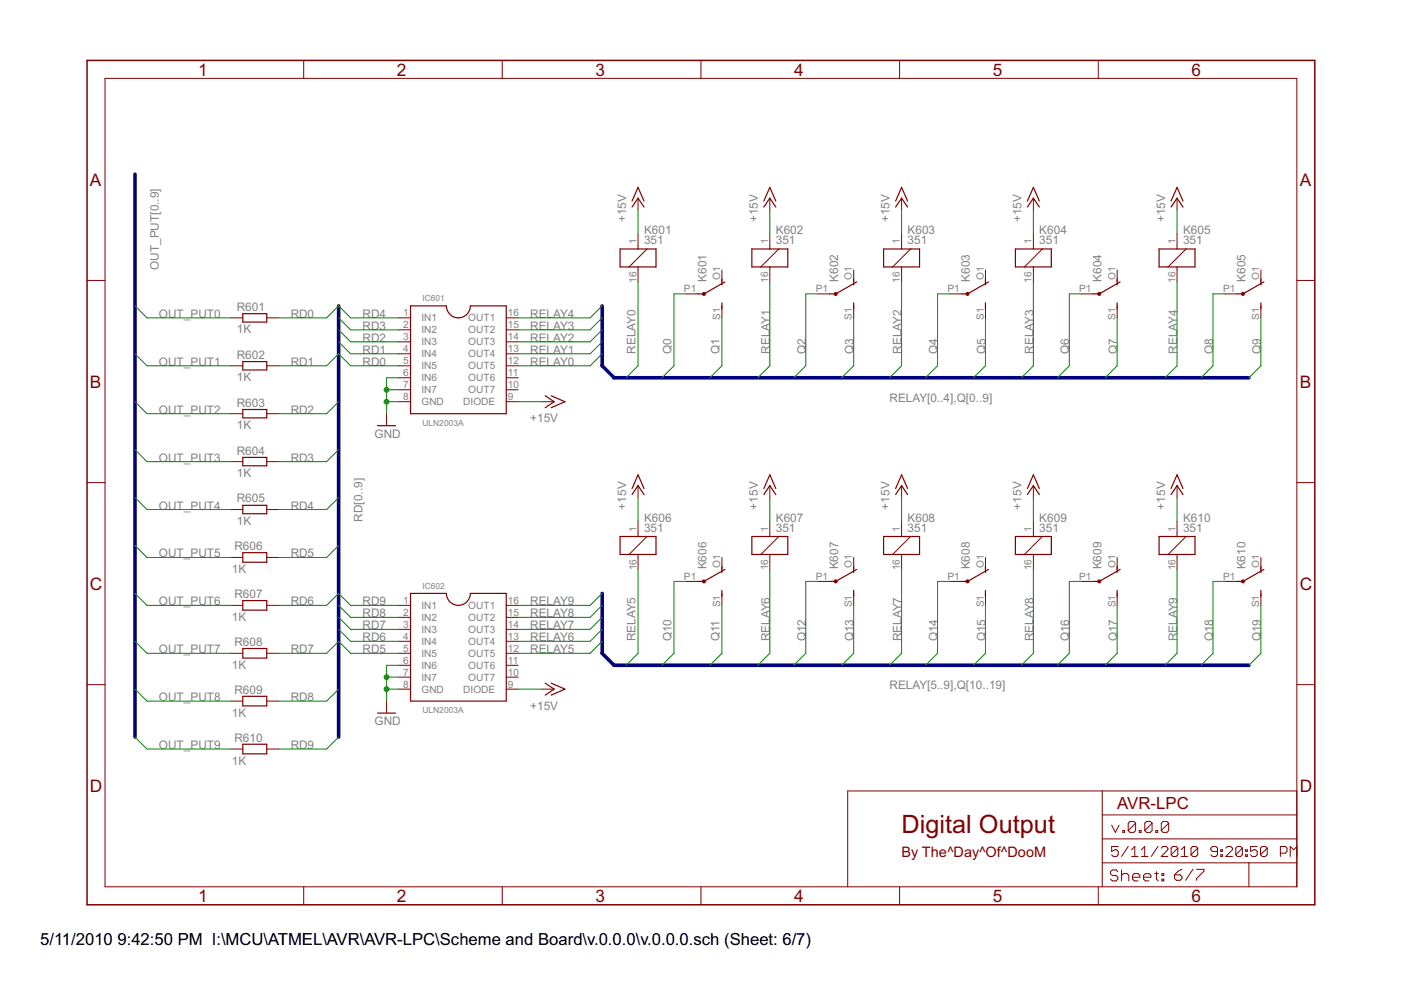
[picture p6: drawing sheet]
<svg xmlns="http://www.w3.org/2000/svg" width="297mm" height="210mm" viewBox="0 0 297 210" stroke-linecap="round" stroke-linejoin="round" font-family="sans-serif">
<g fill="#800000" stroke="#800000" stroke-width=".21">
<path d="M275 182.9v5.1z"/>
<path d="M275 177.9v5z"/>
<path d="M275 172.8v5.1z"/>
<path d="M275 167.7v5.1z"/>
<path d="M179.7 167.7v20.3z"/>
<path d="M179.7 167.7h54z"/>
<path d="M233.7 167.7h41.3z"/>
<path d="M264.8 182.9v5.1z"/>
<path d="M264.8 182.9h10.2z"/>
<path d="M233.7 182.9h31.1z"/>
<path d="M233.7 182.9v5.1z"/>
<path d="M233.7 177.9v5z"/>
<path d="M233.7 177.9h41.3z"/>
<path d="M233.7 172.8v5.1z"/>
<path d="M233.7 172.8h41.3z"/>
<path d="M233.7 167.7v5.1z"/>
<path d="M235.7 174.9l.8 1.6z"/>
<path d="M237.3 174.9l-.8 1.6z"/>
<path d="M238 176.1v.4z"/>
<path d="M238 176.1h.4z"/>
<path d="M238.4 176.1v.4z"/>
<path d="M238 176.5h.4z"/>
<path d="M239.2 174.5v1.6z"/>
<path d="M239.2 174.5l.4-.3z"/>
<path d="M239.6 174.2h.8z"/>
<path d="M240.4 174.2l.4 .3z"/>
<path d="M240.8 174.5v1.6z"/>
<path d="M240.4 176.5l.4-.4z"/>
<path d="M239.6 176.5h.8z"/>
<path d="M239.2 176.1l.4 .4z"/>
<path d="M239.2 176.1l1.6-1.6z"/>
<path d="M241.5 176.1v.4z"/>
<path d="M241.5 176.1h.4z"/>
<path d="M241.9 176.1v.4z"/>
<path d="M241.5 176.5h.4z"/>
<path d="M242.7 174.5v1.6z"/>
<path d="M242.7 174.5l.4-.3z"/>
<path d="M243.1 174.2h.8z"/>
<path d="M243.9 174.2l.4 .3z"/>
<path d="M244.3 174.5v1.6z"/>
<path d="M244.3 176.1l-.4 .4z"/>
<path d="M243.1 176.5h.8z"/>
<path d="M242.7 176.1l.4 .4z"/>
<path d="M244.3 174.5l-1.6 1.6z"/>
<path d="M245 176.1v.4z"/>
<path d="M245 176.1h.4z"/>
<path d="M245.4 176.1v.4z"/>
<path d="M245 176.5h.4z"/>
<path d="M246.2 174.5v1.6z"/>
<path d="M246.2 174.5l.4-.3z"/>
<path d="M246.6 174.2h.8z"/>
<path d="M247.4 174.2l.4 .3z"/>
<path d="M247.8 174.5v1.6z"/>
<path d="M247.8 176.1l-.4 .4z"/>
<path d="M246.6 176.5h.8z"/>
<path d="M246.2 176.1l.4 .4z"/>
<path d="M246.2 176.1l1.6-1.6z"/>
<path d="M235.7 179.5h1.4z"/>
<path d="M235.7 179.5v1z"/>
<path d="M235.7 180.5l.7-.3z"/>
<path d="M236.4 180.2h.3z"/>
<path d="M236.7 180.2l.4 .3z"/>
<path d="M237.1 180.5v.7z"/>
<path d="M237.1 181.2l-.4 .4z"/>
<path d="M236 181.6h.7z"/>
<path d="M235.7 181.2l.3 .4z"/>
<path d="M239.2 179.5l-1.4 2.1z"/>
<path d="M240.6 179.5l-.7 .7z"/>
<path d="M240.6 179.5v2.1z"/>
<path d="M239.9 181.6h1.4z"/>
<path d="M242 180.2l.7-.7z"/>
<path d="M242.7 179.5v2.1z"/>
<path d="M242 181.6h1.4z"/>
<path d="M245.5 179.5l-1.4 2.1z"/>
<path d="M246.2 181.6h1.4z"/>
<path d="M247.6 180.2l-1.4 1.4z"/>
<path d="M247.6 179.8v.4z"/>
<path d="M247.3 179.5l.3 .3z"/>
<path d="M246.5 179.5h.8z"/>
<path d="M246.5 179.5l-.3 .3z"/>
<path d="M248.3 179.8v1.4z"/>
<path d="M248.7 179.5l-.4 .3z"/>
<path d="M248.7 179.5h.7z"/>
<path d="M249.4 179.5l.3 .3z"/>
<path d="M249.7 179.8v1.4z"/>
<path d="M249.7 181.2l-.3 .4z"/>
<path d="M248.7 181.6h.7z"/>
<path d="M248.3 181.2l.4 .4z"/>
<path d="M248.3 181.2l1.4-1.4z"/>
<path d="M251.1 179.5l-.7 .7z"/>
<path d="M251.1 179.5v2.1z"/>
<path d="M250.4 181.6h1.4z"/>
<path d="M252.5 179.8v1.4z"/>
<path d="M252.5 179.8l.4-.3z"/>
<path d="M252.9 179.5h.7z"/>
<path d="M253.6 179.5l.3 .3z"/>
<path d="M253.9 179.8v1.4z"/>
<path d="M253.9 181.2l-.3 .4z"/>
<path d="M252.9 181.6h.7z"/>
<path d="M252.5 181.2l.4 .4z"/>
<path d="M252.5 181.2l1.4-1.4z"/>
<path d="M256.7 181.2l.4 .4z"/>
<path d="M257.1 181.6h.7z"/>
<path d="M258.1 181.2l-.3 .4z"/>
<path d="M258.1 179.8v1.4z"/>
<path d="M257.8 179.5l.3 .3z"/>
<path d="M257.1 179.5h.7z"/>
<path d="M257.1 179.5l-.4 .3z"/>
<path d="M256.7 179.8v.4z"/>
<path d="M256.7 180.2l.4 .3z"/>
<path d="M257.1 180.5h1z"/>
<path d="M258.8 180.2h.4z"/>
<path d="M259.2 180.2v.3z"/>
<path d="M258.8 180.5h.4z"/>
<path d="M258.8 180.2v.3z"/>
<path d="M258.8 181.2h.4z"/>
<path d="M259.2 181.2v.4z"/>
<path d="M258.8 181.6h.4z"/>
<path d="M258.8 181.2v.4z"/>
<path d="M259.9 181.6h1.4z"/>
<path d="M259.9 181.6l1.4-1.4z"/>
<path d="M261.3 179.8v.4z"/>
<path d="M260.9 179.5l.4 .3z"/>
<path d="M260.2 179.5h.7z"/>
<path d="M260.2 179.5l-.3 .3z"/>
<path d="M262 179.8v1.4z"/>
<path d="M262.3 179.5l-.3 .3z"/>
<path d="M262.3 179.5h.7z"/>
<path d="M263 179.5l.4 .3z"/>
<path d="M263.4 179.8v1.4z"/>
<path d="M263.4 181.2l-.4 .4z"/>
<path d="M262.3 181.6h.7z"/>
<path d="M262 181.2l.3 .4z"/>
<path d="M262 181.2l1.4-1.4z"/>
<path d="M264.1 180.2h.4z"/>
<path d="M264.5 180.2v.3z"/>
<path d="M264.1 180.5h.4z"/>
<path d="M264.1 180.2v.3z"/>
<path d="M264.1 181.2h.4z"/>
<path d="M264.5 181.2v.4z"/>
<path d="M264.1 181.6h.4z"/>
<path d="M264.1 181.2v.4z"/>
<path d="M265.2 179.5h1.4z"/>
<path d="M265.2 179.5v1z"/>
<path d="M265.2 180.5l.7-.3z"/>
<path d="M265.9 180.2h.3z"/>
<path d="M266.2 180.2l.4 .3z"/>
<path d="M266.6 180.5v.7z"/>
<path d="M266.6 181.2l-.4 .4z"/>
<path d="M265.5 181.6h.7z"/>
<path d="M265.2 181.2l.3 .4z"/>
<path d="M267.3 179.8v1.4z"/>
<path d="M267.3 179.8l.3-.3z"/>
<path d="M267.6 179.5h.7z"/>
<path d="M268.3 179.5l.4 .3z"/>
<path d="M268.7 179.8v1.4z"/>
<path d="M268.7 181.2l-.4 .4z"/>
<path d="M267.6 181.6h.7z"/>
<path d="M267.3 181.2l.3 .4z"/>
<path d="M267.3 181.2l1.4-1.4z"/>
<path d="M271.5 179.5v2.1z"/>
<path d="M271.5 179.5h1z"/>
<path d="M272.5 179.5l.4 .3z"/>
<path d="M272.9 179.8v.7z"/>
<path d="M272.9 180.5l-.4 .4z"/>
<path d="M271.5 180.9h1z"/>
<path d="M273.6 179.5v2.1z"/>
<path d="M273.6 179.5l.7 .7z"/>
<path d="M275 179.5l-.7 .7z"/>
<path d="M275 179.5v2.1z"/>
<path d="M249.8 184.7l.8-.4z"/>
<path d="M249.8 184.7l-.8 .8z"/>
<path d="M249 185.5v.8z"/>
<path d="M249 186.3l.4 .3z"/>
<path d="M249.4 186.6h.8z"/>
<path d="M250.2 186.6l.4-.3z"/>
<path d="M250.6 185.9v.4z"/>
<path d="M250.2 185.5l.4 .4z"/>
<path d="M249 185.5h1.2z"/>
<path d="M252.9 184.3l-1.5 2.3z"/>
<path d="M253.7 184.3h1.6z"/>
<path d="M255.3 184.3v.4z"/>
<path d="M255.3 184.7l-1.6 1.6z"/>
<path d="M253.7 186.3v.3z"/>
<path d="M236.6 184.4l.4 .4z"/>
<path d="M235.8 184.4h.8z"/>
<path d="M235.4 184.8l.4-.4z"/>
<path d="M235.4 184.8v.4z"/>
<path d="M235.4 185.2l.4 .4z"/>
<path d="M235.8 185.6h.8z"/>
<path d="M236.6 185.6l.4 .4z"/>
<path d="M237 186v.4z"/>
<path d="M237 186.4l-.4 .4z"/>
<path d="M235.8 186.8h.8z"/>
<path d="M235.4 186.4l.4 .4z"/>
<path d="M237.8 184.4v2.4z"/>
<path d="M237.8 185.6l.4-.4z"/>
<path d="M238.2 185.2h.8z"/>
<path d="M239 185.2l.3 .4z"/>
<path d="M239.3 185.6v1.2z"/>
<path d="M240.5 186.8h.8z"/>
<path d="M240.1 186.4l.4 .4z"/>
<path d="M240.1 185.6v.8z"/>
<path d="M240.1 185.6l.4-.4z"/>
<path d="M240.5 185.2h.8z"/>
<path d="M241.3 185.2l.4 .4z"/>
<path d="M241.7 185.6v.4z"/>
<path d="M240.1 186h1.6z"/>
<path d="M242.8 186.8h.8z"/>
<path d="M242.5 186.4l.3 .4z"/>
<path d="M242.5 185.6v.8z"/>
<path d="M242.5 185.6l.3-.4z"/>
<path d="M242.8 185.2h.8z"/>
<path d="M243.6 185.2l.4 .4z"/>
<path d="M244 185.6v.4z"/>
<path d="M242.5 186h1.5z"/>
<path d="M245.2 184.8v1.6z"/>
<path d="M245.2 186.4l.4 .4z"/>
<path d="M244.8 185.2h.8z"/>
<path d="M246.4 185.2h.3z"/>
<path d="M246.7 185.2v.4z"/>
<path d="M246.4 185.6h.3z"/>
<path d="M246.4 185.2v.4z"/>
<path d="M246.4 186.4h.3z"/>
<path d="M246.7 186.4v.4z"/>
<path d="M246.4 186.8h.3z"/>
<path d="M246.4 186.4v.4z"/>
<path d="M22.3 16.6v171.4z"/>
<path d="M18.5 59.5h3.8z"/>
<path d="M18.5 102.3h3.8z"/>
<path d="M18.5 145.2h3.8z"/>
<path d="M22.3 188h252.7z"/>
<path d="M64.4 188v3.8z"/>
<path d="M106.5 188v3.8z"/>
<path d="M148.6 188v3.8z"/>
<path d="M190.7 188v3.8z"/>
<path d="M232.9 188v3.8z"/>
<path d="M275 16.6v171.4z"/>
<path d="M275 59.5h3.8z"/>
<path d="M275 102.3h3.8z"/>
<path d="M275 145.2h3.8z"/>
<path d="M22.3 16.6h252.7z"/>
<path d="M64.4 12.8v3.8z"/>
<path d="M106.5 12.8v3.8z"/>
<path d="M148.6 12.8v3.8z"/>
<path d="M190.7 12.8v3.8z"/>
<path d="M232.9 12.8v3.8z"/>
<path d="M56.6 67.4h2.5z"/>
<path d="M48.9 67.4h2.6z"/>
<path d="M56.6 77.6h2.5z"/>
<path d="M48.9 77.6h2.6z"/>
<path d="M56.6 87.7h2.5z"/>
<path d="M48.9 87.7h2.6z"/>
<path d="M56.6 97.9h2.5z"/>
<path d="M48.9 97.9h2.6z"/>
<path d="M56.6 108h2.5z"/>
<path d="M48.9 108h2.6z"/>
<path d="M48.9 118.2h2.6z"/>
<path d="M56.6 118.2h2.5z"/>
<path d="M48.9 128.4h2.6z"/>
<path d="M56.6 128.4h2.5z"/>
<path d="M48.9 138.5h2.6z"/>
<path d="M56.6 138.5h2.5z"/>
<path d="M48.9 148.7h2.6z"/>
<path d="M56.6 148.7h2.5z"/>
<path d="M48.9 158.8h2.6z"/>
<path d="M56.6 158.8h2.5z"/>
<path d="M82 148.7v2.5z"/>
<path d="M82 87.7v2.6z"/>
<path d="M135.3 57.2v2.6z"/>
<path d="M135.3 49.6v2.6z"/>
<path d="M135.3 56.6v.6z"/>
<path d="M135.3 52.2v.6z"/>
<path d="M133.4 56.6l3.8-3.8z"/>
<path d="M153.1 57.2v2.6z"/>
<path d="M153.1 64.9v2.5z"/>
<path d="M145.4 62.3h2.6z"/>
<path d="M163.2 57.2v2.6z"/>
<path d="M163.2 49.6v2.6z"/>
<path d="M163.2 56.6v.6z"/>
<path d="M163.2 52.2v.6z"/>
<path d="M161.3 56.6l3.8-3.8z"/>
<path d="M181 57.2v2.6z"/>
<path d="M181 64.9v2.5z"/>
<path d="M173.4 62.3h2.5z"/>
<path d="M191.2 57.2v2.6z"/>
<path d="M191.2 49.6v2.6z"/>
<path d="M191.2 56.6v.6z"/>
<path d="M191.2 52.2v.6z"/>
<path d="M189.3 56.6l3.8-3.8z"/>
<path d="M208.9 57.2v2.6z"/>
<path d="M208.9 64.9v2.5z"/>
<path d="M201.3 62.3h2.6z"/>
<path d="M219.1 57.2v2.6z"/>
<path d="M219.1 49.6v2.6z"/>
<path d="M219.1 56.6v.6z"/>
<path d="M219.1 52.2v.6z"/>
<path d="M217.2 56.6l3.8-3.8z"/>
<path d="M236.9 57.2v2.6z"/>
<path d="M236.9 64.9v2.5z"/>
<path d="M229.3 62.3h2.5z"/>
<path d="M249.6 57.2v2.6z"/>
<path d="M249.6 49.6v2.6z"/>
<path d="M249.6 56.6v.6z"/>
<path d="M249.6 52.2v.6z"/>
<path d="M247.6 56.6l3.9-3.8z"/>
<path d="M267.3 57.2v2.6z"/>
<path d="M267.3 64.9v2.5z"/>
<path d="M259.7 62.3h2.6z"/>
<path d="M135.3 42v2.5z"/>
<path d="M163.2 42v2.5z"/>
<path d="M191.2 42v2.5z"/>
<path d="M219.1 42v2.5z"/>
<path d="M249.6 42v2.5z"/>
<path d="M135.3 118.2v2.5z"/>
<path d="M135.3 110.6v2.5z"/>
<path d="M135.3 117.6v.6z"/>
<path d="M135.3 113.1v.6z"/>
<path d="M133.4 117.6l3.8-3.9z"/>
<path d="M153.1 118.2v2.5z"/>
<path d="M153.1 125.8v2.6z"/>
<path d="M145.4 123.3h2.6z"/>
<path d="M163.2 118.2v2.5z"/>
<path d="M163.2 110.6v2.5z"/>
<path d="M163.2 117.6v.6z"/>
<path d="M163.2 113.1v.6z"/>
<path d="M161.3 117.6l3.8-3.9z"/>
<path d="M181 118.2v2.5z"/>
<path d="M181 125.8v2.6z"/>
<path d="M173.4 123.3h2.5z"/>
<path d="M191.2 118.2v2.5z"/>
<path d="M191.2 110.6v2.5z"/>
<path d="M191.2 117.6v.6z"/>
<path d="M191.2 113.1v.6z"/>
<path d="M189.3 117.6l3.8-3.9z"/>
<path d="M208.9 118.2v2.5z"/>
<path d="M208.9 125.8v2.6z"/>
<path d="M201.3 123.3h2.6z"/>
<path d="M219.1 118.2v2.5z"/>
<path d="M219.1 110.6v2.5z"/>
<path d="M219.1 117.6v.6z"/>
<path d="M219.1 113.1v.6z"/>
<path d="M217.2 117.6l3.8-3.9z"/>
<path d="M236.9 118.2v2.5z"/>
<path d="M236.9 125.8v2.6z"/>
<path d="M229.3 123.3h2.5z"/>
<path d="M249.6 118.2v2.5z"/>
<path d="M249.6 110.6v2.5z"/>
<path d="M249.6 117.6v.6z"/>
<path d="M249.6 113.1v.6z"/>
<path d="M247.6 117.6l3.9-3.9z"/>
<path d="M267.3 118.2v2.5z"/>
<path d="M267.3 125.8v2.6z"/>
<path d="M259.7 123.3h2.6z"/>
<path d="M135.3 103v2.5z"/>
<path d="M163.2 103v2.5z"/>
<path d="M191.2 103v2.5z"/>
<path d="M219.1 103v2.5z"/>
<path d="M249.6 103v2.5z"/>
<path d="M84.5 67.4h2.5z"/>
<path d="M84.5 69.9h2.5z"/>
<path d="M84.5 72.5h2.5z"/>
<path d="M84.5 75h2.5z"/>
<path d="M84.5 77.6h2.5z"/>
<path d="M84.5 80.1h2.5z"/>
<path d="M84.5 82.6h2.5z"/>
<path d="M84.5 85.2h2.5z"/>
<path d="M107.3 85.2h2.6z"/>
<path d="M107.3 82.6h2.6z"/>
<path d="M107.3 80.1h2.6z"/>
<path d="M107.3 77.6h2.6z"/>
<path d="M107.3 75h2.6z"/>
<path d="M107.3 72.5h2.6z"/>
<path d="M107.3 69.9h2.6z"/>
<path d="M107.3 67.4h2.6z"/>
<path d="M84.5 128.4h2.5z"/>
<path d="M84.5 130.9h2.5z"/>
<path d="M84.5 133.4h2.5z"/>
<path d="M84.5 136h2.5z"/>
<path d="M84.5 138.5h2.5z"/>
<path d="M84.5 141.1h2.5z"/>
<path d="M84.5 143.6h2.5z"/>
<path d="M84.5 146.1h2.5z"/>
<path d="M107.3 146.1h2.6z"/>
<path d="M107.3 143.6h2.6z"/>
<path d="M107.3 141.1h2.6z"/>
<path d="M107.3 138.5h2.6z"/>
<path d="M107.3 136h2.6z"/>
<path d="M107.3 133.4h2.6z"/>
<path d="M107.3 130.9h2.6z"/>
<path d="M107.3 128.4h2.6z"/>
<path d="M115 146.1h2.5z"/>
<path d="M115 85.2h2.5z"/>
<path d="M232.8 62.1h.5v.4h-.5z" fill-rule="evenodd"/>
<path d="M232.8 123h.5v.5h-.5z" fill-rule="evenodd"/>
<circle cx="149.2" cy="62.3" r=".33"/>
<circle cx="177.2" cy="62.3" r=".33"/>
<circle cx="205.1" cy="62.3" r=".33"/>
<circle cx="263.5" cy="62.3" r=".32"/>
<circle cx="149.2" cy="123.3" r=".33"/>
<circle cx="177.2" cy="123.3" r=".33"/>
<circle cx="205.1" cy="123.3" r=".33"/>
<circle cx="263.5" cy="123.3" r=".33"/>
</g>
<g fill="#800000" stroke="#800000" stroke-width=".32">
<path d="M18.5 12.8v179z"/>
<path d="M18.5 191.8h260.3z"/>
<path d="M278.8 12.8v179z"/>
<path d="M18.5 12.8h260.3z"/>
</g>
<g fill="#800000" stroke="#800000" stroke-width=".25">
<path d="M51.5 68.3h5.1z"/>
<path d="M51.5 66.5h5.1z"/>
<path d="M56.6 66.5v1.8z"/>
<path d="M51.5 66.5v1.8z"/>
<path d="M51.5 78.4h5.1z"/>
<path d="M51.5 76.7h5.1z"/>
<path d="M56.6 76.7v1.7z"/>
<path d="M51.5 76.7v1.7z"/>
<path d="M51.5 88.6h5.1z"/>
<path d="M51.5 86.8h5.1z"/>
<path d="M56.6 86.8v1.8z"/>
<path d="M51.5 86.8v1.8z"/>
<path d="M51.5 98.8h5.1z"/>
<path d="M51.5 97h5.1z"/>
<path d="M56.6 97v1.8z"/>
<path d="M51.5 97v1.8z"/>
<path d="M51.5 108.9h5.1z"/>
<path d="M51.5 107.1h5.1z"/>
<path d="M56.6 107.1v1.8z"/>
<path d="M51.5 107.1v1.8z"/>
<path d="M51.5 117.2h5.1z"/>
<path d="M56.6 117.2v2z"/>
<path d="M51.5 119.2h5.1z"/>
<path d="M51.5 117.2v2z"/>
<path d="M51.5 127.3h5.1z"/>
<path d="M56.6 127.3v2.1z"/>
<path d="M51.5 129.4h5.1z"/>
<path d="M51.5 127.3v2.1z"/>
<path d="M51.5 137.5h5.1z"/>
<path d="M56.6 137.5v2z"/>
<path d="M51.5 139.5h5.1z"/>
<path d="M51.5 137.5v2z"/>
<path d="M51.5 147.6h5.1z"/>
<path d="M56.6 147.6v2.1z"/>
<path d="M51.5 149.7h5.1z"/>
<path d="M51.5 147.6v2.1z"/>
<path d="M51.5 157.8h5.1z"/>
<path d="M56.6 157.8v2z"/>
<path d="M51.5 159.8h5.1z"/>
<path d="M51.5 157.8v2z"/>
<path d="M80.1 151.2h3.8z"/>
<path d="M80.1 90.3h3.8z"/>
<path d="M131.5 56.6h1.9z"/>
<path d="M139.1 52.8v3.8z"/>
<path d="M137.2 52.8h1.9z"/>
<path d="M131.5 52.8v3.8z"/>
<path d="M135.3 56.6h3.8z"/>
<path d="M131.5 52.8h3.8z"/>
<path d="M133.4 56.6h1.9z"/>
<path d="M135.3 52.8h1.9z"/>
<path d="M153.1 59.1v1.3z"/>
<path d="M153.1 64.2v1.3z"/>
<path d="M149.2 62.3l4.5-2.5z"/>
<path d="M148 62.3h1.2z"/>
<path d="M159.4 56.6h1.9z"/>
<path d="M167 52.8v3.8z"/>
<path d="M165.1 52.8h1.9z"/>
<path d="M159.4 52.8v3.8z"/>
<path d="M163.2 56.6h3.8z"/>
<path d="M159.4 52.8h3.8z"/>
<path d="M161.3 56.6h1.9z"/>
<path d="M163.2 52.8h1.9z"/>
<path d="M181 59.1v1.3z"/>
<path d="M181 64.2v1.3z"/>
<path d="M177.2 62.3l4.4-2.5z"/>
<path d="M175.9 62.3h1.3z"/>
<path d="M187.3 56.6h2z"/>
<path d="M195 52.8v3.8z"/>
<path d="M193.1 52.8h1.9z"/>
<path d="M187.3 52.8v3.8z"/>
<path d="M191.2 56.6h3.8z"/>
<path d="M187.3 52.8h3.9z"/>
<path d="M189.3 56.6h1.9z"/>
<path d="M191.2 52.8h1.9z"/>
<path d="M208.9 59.1v1.3z"/>
<path d="M208.9 64.2v1.3z"/>
<path d="M205.1 62.3l4.5-2.5z"/>
<path d="M203.9 62.3h1.2z"/>
<path d="M215.3 56.6h1.9z"/>
<path d="M222.9 52.8v3.8z"/>
<path d="M221 52.8h1.9z"/>
<path d="M215.3 52.8v3.8z"/>
<path d="M219.1 56.6h3.8z"/>
<path d="M215.3 52.8h3.8z"/>
<path d="M217.2 56.6h1.9z"/>
<path d="M219.1 52.8h1.9z"/>
<path d="M236.9 59.1v1.3z"/>
<path d="M236.9 64.2v1.3z"/>
<path d="M233.1 62.3l4.4-2.5z"/>
<path d="M231.8 62.3h1.3z"/>
<path d="M245.7 56.6h1.9z"/>
<path d="M253.4 52.8v3.8z"/>
<path d="M251.5 52.8h1.9z"/>
<path d="M245.7 52.8v3.8z"/>
<path d="M249.6 56.6h3.8z"/>
<path d="M245.7 52.8h3.9z"/>
<path d="M247.6 56.6h2z"/>
<path d="M249.6 52.8h1.9z"/>
<path d="M267.3 59.1v1.3z"/>
<path d="M267.3 64.2v1.3z"/>
<path d="M263.5 62.3l4.5-2.5z"/>
<path d="M262.3 62.3h1.2z"/>
<path d="M135.3 42l1.2 1.9z"/>
<path d="M135.3 42l-1.3 1.9z"/>
<path d="M135.3 39.7l1.2 2.9z"/>
<path d="M135.3 39.7l-1.3 2.9z"/>
<path d="M163.2 42l1.3 1.9z"/>
<path d="M163.2 42l-1.3 1.9z"/>
<path d="M163.2 39.7l1.3 2.9z"/>
<path d="M163.2 39.7l-1.3 2.9z"/>
<path d="M191.2 42l1.2 1.9z"/>
<path d="M191.2 42l-1.3 1.9z"/>
<path d="M191.2 39.7l1.2 2.9z"/>
<path d="M191.2 39.7l-1.3 2.9z"/>
<path d="M219.1 42l1.3 1.9z"/>
<path d="M219.1 42l-1.3 1.9z"/>
<path d="M219.1 39.7l1.3 2.9z"/>
<path d="M219.1 39.7l-1.3 2.9z"/>
<path d="M249.6 42l1.2 1.9z"/>
<path d="M249.6 42l-1.3 1.9z"/>
<path d="M249.6 39.7l1.2 2.9z"/>
<path d="M249.6 39.7l-1.3 2.9z"/>
<path d="M131.5 117.6h1.9z"/>
<path d="M139.1 113.7v3.9z"/>
<path d="M137.2 113.7h1.9z"/>
<path d="M131.5 113.7v3.9z"/>
<path d="M135.3 117.6h3.8z"/>
<path d="M131.5 113.7h3.8z"/>
<path d="M133.4 117.6h1.9z"/>
<path d="M135.3 113.7h1.9z"/>
<path d="M153.1 120.1v1.3z"/>
<path d="M153.1 125.2v1.2z"/>
<path d="M149.2 123.3l4.5-2.6z"/>
<path d="M148 123.3h1.2z"/>
<path d="M159.4 117.6h1.9z"/>
<path d="M167 113.7v3.9z"/>
<path d="M165.1 113.7h1.9z"/>
<path d="M159.4 113.7v3.9z"/>
<path d="M163.2 117.6h3.8z"/>
<path d="M159.4 113.7h3.8z"/>
<path d="M161.3 117.6h1.9z"/>
<path d="M163.2 113.7h1.9z"/>
<path d="M181 120.1v1.3z"/>
<path d="M181 125.2v1.2z"/>
<path d="M177.2 123.3l4.4-2.6z"/>
<path d="M175.9 123.3h1.3z"/>
<path d="M187.3 117.6h2z"/>
<path d="M195 113.7v3.9z"/>
<path d="M193.1 113.7h1.9z"/>
<path d="M187.3 113.7v3.9z"/>
<path d="M191.2 117.6h3.8z"/>
<path d="M187.3 113.7h3.9z"/>
<path d="M189.3 117.6h1.9z"/>
<path d="M191.2 113.7h1.9z"/>
<path d="M208.9 120.1v1.3z"/>
<path d="M208.9 125.2v1.2z"/>
<path d="M205.1 123.3l4.5-2.6z"/>
<path d="M203.9 123.3h1.2z"/>
<path d="M215.3 117.6h1.9z"/>
<path d="M222.9 113.7v3.9z"/>
<path d="M221 113.7h1.9z"/>
<path d="M215.3 113.7v3.9z"/>
<path d="M219.1 117.6h3.8z"/>
<path d="M215.3 113.7h3.8z"/>
<path d="M217.2 117.6h1.9z"/>
<path d="M219.1 113.7h1.9z"/>
<path d="M236.9 120.1v1.3z"/>
<path d="M236.9 125.2v1.2z"/>
<path d="M233.1 123.3l4.4-2.6z"/>
<path d="M231.8 123.3h1.3z"/>
<path d="M245.7 117.6h1.9z"/>
<path d="M253.4 113.7v3.9z"/>
<path d="M251.5 113.7h1.9z"/>
<path d="M245.7 113.7v3.9z"/>
<path d="M249.6 117.6h3.8z"/>
<path d="M245.7 113.7h3.9z"/>
<path d="M247.6 117.6h2z"/>
<path d="M249.6 113.7h1.9z"/>
<path d="M267.3 120.1v1.3z"/>
<path d="M267.3 125.2v1.2z"/>
<path d="M263.5 123.3l4.5-2.6z"/>
<path d="M262.3 123.3h1.2z"/>
<path d="M135.3 103l1.2 1.9z"/>
<path d="M135.3 103l-1.3 1.9z"/>
<path d="M135.3 100.7l1.2 2.9z"/>
<path d="M135.3 100.7l-1.3 2.9z"/>
<path d="M163.2 103l1.3 1.9z"/>
<path d="M163.2 103l-1.3 1.9z"/>
<path d="M163.2 100.7l1.3 2.9z"/>
<path d="M163.2 100.7l-1.3 2.9z"/>
<path d="M191.2 103l1.2 1.9z"/>
<path d="M191.2 103l-1.3 1.9z"/>
<path d="M191.2 100.7l1.2 2.9z"/>
<path d="M191.2 100.7l-1.3 2.9z"/>
<path d="M219.1 103l1.3 1.9z"/>
<path d="M219.1 103l-1.3 1.9z"/>
<path d="M219.1 100.7l1.3 2.9z"/>
<path d="M219.1 100.7l-1.3 2.9z"/>
<path d="M249.6 103l1.2 1.9z"/>
<path d="M249.6 103l-1.3 1.9z"/>
<path d="M249.6 100.7l1.2 2.9z"/>
<path d="M249.6 100.7l-1.3 2.9z"/>
<path d="M87 87.7h20.3z"/>
<path d="M107.3 64.9v22.8z"/>
<path d="M99.7 64.9h7.6z"/>
<path d="M87 64.9h7.6z"/>
<path d="M87 64.9v22.8z"/>
<path d="M87 148.7h20.3z"/>
<path d="M107.3 125.8v22.9z"/>
<path d="M99.7 125.8h7.6z"/>
<path d="M87 125.8h7.6z"/>
<path d="M87 125.8v22.9z"/>
<path d="M115.6 144.8l1.9 1.3z"/>
<path d="M115.6 147.4l1.9-1.3z"/>
<path d="M116.9 144.8l2.9 1.3z"/>
<path d="M116.9 147.4l2.9-1.3z"/>
<path d="M115.6 83.9l1.9 1.3z"/>
<path d="M115.6 86.4l1.9-1.2z"/>
<path d="M116.9 83.9l2.9 1.3z"/>
<path d="M116.9 86.4l2.9-1.2z"/>
</g>
<path d="M94.6 64.9a2.54 2.54 0 0 0 2.6 2.5 2.54 2.54 0 0 0 2.5-2.5M94.6 125.8a2.54 2.54 0 0 0 2.6 2.6 2.54 2.54 0 0 0 2.5-2.6" fill="none" stroke="#800000" stroke-width=".25"/>
<g fill="#000080" stroke="#000080" stroke-width=".76">
<path d="M71.8 64.9v91.4z"/>
<path d="M28.6 36.9v119.4z"/>
<path d="M127.7 64.9v12.7z"/>
<path d="M127.7 77.6l2.5 2.5z"/>
<path d="M130.2 80.1h134.6z"/>
<path d="M127.7 125.8v12.7z"/>
<path d="M127.7 138.5l2.5 2.6z"/>
<path d="M130.2 141.1h134.6z"/>
</g>
<g fill="#008000" stroke="#008000" stroke-width=".21">
<path d="M71.8 64.9l-2.5 2.5z"/>
<path d="M59.1 67.4h10.2z"/>
<path d="M71.8 75l2.5 2.6z"/>
<path d="M74.3 77.6h10.2z"/>
<path d="M71.8 75l-2.5 2.6z"/>
<path d="M59.1 77.6h10.2z"/>
<path d="M71.8 72.5l2.5 2.5z"/>
<path d="M74.3 75h10.2z"/>
<path d="M71.8 85.2l-2.5 2.5z"/>
<path d="M59.1 87.7h10.2z"/>
<path d="M71.8 69.9l2.5 2.6z"/>
<path d="M74.3 72.5h10.2z"/>
<path d="M71.8 95.3l-2.5 2.6z"/>
<path d="M59.1 97.9h10.2z"/>
<path d="M71.8 67.4l2.5 2.5z"/>
<path d="M74.3 69.9h10.2z"/>
<path d="M59.1 108h10.2z"/>
<path d="M69.3 108l2.5-2.5z"/>
<path d="M71.8 64.9l2.5 2.5z"/>
<path d="M74.3 67.4h10.2z"/>
<path d="M71.8 115.7l-2.5 2.5z"/>
<path d="M59.1 118.2h10.2z"/>
<path d="M71.8 136l2.5 2.5z"/>
<path d="M74.3 138.5h10.2z"/>
<path d="M71.8 125.8l-2.5 2.6z"/>
<path d="M59.1 128.4h10.2z"/>
<path d="M71.8 133.4l2.5 2.6z"/>
<path d="M74.3 136h10.2z"/>
<path d="M71.8 130.9l2.5 2.5z"/>
<path d="M74.3 133.4h10.2z"/>
<path d="M71.8 136l-2.5 2.5z"/>
<path d="M59.1 138.5h10.2z"/>
<path d="M71.8 146.1l-2.5 2.6z"/>
<path d="M59.1 148.7h10.2z"/>
<path d="M71.8 128.4l2.5 2.5z"/>
<path d="M74.3 130.9h10.2z"/>
<path d="M59.1 158.8h10.2z"/>
<path d="M69.3 158.8l2.5-2.5z"/>
<path d="M71.8 125.8l2.5 2.6z"/>
<path d="M74.3 128.4h10.2z"/>
<path d="M82 85.2h2.5z"/>
<path d="M82 85.2v2.5z"/>
<path d="M82 82.6v2.6z"/>
<path d="M82 80.1v2.5z"/>
<path d="M82 80.1h2.5z"/>
<path d="M82 82.6h2.5z"/>
<path d="M82 146.1v2.6z"/>
<path d="M82 146.1h2.5z"/>
<path d="M82 143.6v2.5z"/>
<path d="M82 141.1v2.5z"/>
<path d="M82 141.1h2.5z"/>
<path d="M82 143.6h2.5z"/>
<path d="M28.6 64.9l2.6 2.5z"/>
<path d="M31.2 67.4h17.7z"/>
<path d="M28.6 75l2.6 2.6z"/>
<path d="M31.2 77.6h17.7z"/>
<path d="M28.6 85.2l2.6 2.5z"/>
<path d="M31.2 87.7h17.7z"/>
<path d="M28.6 95.3l2.6 2.6z"/>
<path d="M31.2 97.9h17.7z"/>
<path d="M28.6 105.5l2.6 2.5z"/>
<path d="M31.2 108h17.7z"/>
<path d="M28.6 115.7l2.6 2.5z"/>
<path d="M31.2 118.2h17.7z"/>
<path d="M28.6 125.8l2.6 2.6z"/>
<path d="M31.2 128.4h17.7z"/>
<path d="M28.6 146.1l2.6 2.6z"/>
<path d="M31.2 148.7h17.7z"/>
<path d="M31.2 158.8h17.7z"/>
<path d="M28.6 156.3l2.6 2.5z"/>
<path d="M132.7 80.1l2.6-2.5z"/>
<path d="M135.3 59.8v17.8z"/>
<path d="M127.7 75l-2.6 2.6z"/>
<path d="M109.9 77.6h15.2z"/>
<path d="M160.7 80.1l2.5-2.5z"/>
<path d="M163.2 59.8v17.8z"/>
<path d="M127.7 72.5l-2.6 2.5z"/>
<path d="M109.9 75h15.2z"/>
<path d="M127.7 69.9l-2.6 2.6z"/>
<path d="M109.9 72.5h15.2z"/>
<path d="M188.6 80.1l2.6-2.5z"/>
<path d="M191.2 59.8v17.8z"/>
<path d="M216.6 80.1l2.5-2.5z"/>
<path d="M219.1 59.8v17.8z"/>
<path d="M127.7 67.4l-2.6 2.5z"/>
<path d="M109.9 69.9h15.2z"/>
<path d="M247 80.1l2.6-2.5z"/>
<path d="M249.6 59.8v17.8z"/>
<path d="M127.7 64.9l-2.6 2.5z"/>
<path d="M109.9 67.4h15.2z"/>
<path d="M132.7 141.1l2.6-2.6z"/>
<path d="M135.3 120.7v17.8z"/>
<path d="M127.7 136l-2.6 2.5z"/>
<path d="M109.9 138.5h15.2z"/>
<path d="M160.7 141.1l2.5-2.6z"/>
<path d="M163.2 120.7v17.8z"/>
<path d="M127.7 133.4l-2.6 2.6z"/>
<path d="M109.9 136h15.2z"/>
<path d="M127.7 130.9l-2.6 2.5z"/>
<path d="M109.9 133.4h15.2z"/>
<path d="M188.6 141.1l2.6-2.6z"/>
<path d="M191.2 120.7v17.8z"/>
<path d="M216.6 141.1l2.5-2.6z"/>
<path d="M219.1 120.7v17.8z"/>
<path d="M127.7 128.4l-2.6 2.5z"/>
<path d="M109.9 130.9h15.2z"/>
<path d="M247 141.1l2.6-2.6z"/>
<path d="M249.6 120.7v17.8z"/>
<path d="M127.7 125.8l-2.6 2.6z"/>
<path d="M109.9 128.4h15.2z"/>
<path d="M140.4 80.1l2.5-2.5z"/>
<path d="M142.9 62.3v15.3z"/>
<path d="M142.9 62.3h2.5z"/>
<path d="M150.5 80.1l2.6-2.5z"/>
<path d="M153.1 67.4v10.2z"/>
<path d="M168.3 80.1l2.5-2.5z"/>
<path d="M170.8 62.3v15.3z"/>
<path d="M170.8 62.3h2.6z"/>
<path d="M178.5 80.1l2.5-2.5z"/>
<path d="M181 67.4v10.2z"/>
<path d="M196.2 80.1l2.6-2.5z"/>
<path d="M198.8 62.3v15.3z"/>
<path d="M198.8 62.3h2.5z"/>
<path d="M206.4 80.1l2.5-2.5z"/>
<path d="M208.9 67.4v10.2z"/>
<path d="M224.2 80.1l2.5-2.5z"/>
<path d="M226.7 62.3v15.3z"/>
<path d="M226.7 62.3h2.6z"/>
<path d="M236.9 77.6l-2.6 2.5z"/>
<path d="M236.9 67.4v10.2z"/>
<path d="M254.6 80.1l2.6-2.5z"/>
<path d="M257.2 62.3v15.3z"/>
<path d="M257.2 62.3h2.5z"/>
<path d="M264.8 80.1l2.5-2.5z"/>
<path d="M267.3 67.4v10.2z"/>
<path d="M135.3 44.5v5.1z"/>
<path d="M163.2 44.5v5.1z"/>
<path d="M191.2 44.5v5.1z"/>
<path d="M219.1 44.5v5.1z"/>
<path d="M249.6 44.5v5.1z"/>
<path d="M135.3 105.5v5.1z"/>
<path d="M163.2 105.5v5.1z"/>
<path d="M191.2 105.5v5.1z"/>
<path d="M219.1 105.5v5.1z"/>
<path d="M249.6 105.5v5.1z"/>
<path d="M109.9 146.1h5.1z"/>
<path d="M109.9 85.2h5.1z"/>
<path d="M140.4 141.1l2.5-2.6z"/>
<path d="M142.9 123.3v15.2z"/>
<path d="M142.9 123.3h2.5z"/>
<path d="M150.5 141.1l2.6-2.6z"/>
<path d="M153.1 128.4v10.1z"/>
<path d="M168.3 141.1l2.5-2.6z"/>
<path d="M170.8 123.3v15.2z"/>
<path d="M170.8 123.3h2.6z"/>
<path d="M178.5 141.1l2.5-2.6z"/>
<path d="M181 128.4v10.1z"/>
<path d="M196.2 141.1l2.6-2.6z"/>
<path d="M198.8 123.3v15.2z"/>
<path d="M198.8 123.3h2.5z"/>
<path d="M206.4 141.1l2.5-2.6z"/>
<path d="M208.9 128.4v10.1z"/>
<path d="M224.2 141.1l2.5-2.6z"/>
<path d="M226.7 123.3v15.2z"/>
<path d="M226.7 123.3h2.6z"/>
<path d="M236.9 138.5l-2.6 2.6z"/>
<path d="M236.9 128.4v10.1z"/>
<path d="M254.6 141.1l2.6-2.6z"/>
<path d="M257.2 123.3v15.2z"/>
<path d="M257.2 123.3h2.5z"/>
<path d="M264.8 141.1l2.5-2.6z"/>
<path d="M267.3 128.4v10.1z"/>
<path d="M28.6 136l2.6 2.5z"/>
<path d="M31.2 138.5h17.7z"/>
<circle cx="82" cy="85.2" r=".51"/>
<circle cx="82" cy="82.6" r=".51"/>
<circle cx="82" cy="146.1" r=".51"/>
<circle cx="82" cy="143.6" r=".51"/>
</g>
<text font-size="6" fill="#800000" x="191.2" y="176.6">Digital Output</text>
<g font-size="4.1" fill="#800000">
<text x="42" y="16">1</text>
<text x="84.1" y="16">2</text>
<text x="126.3" y="16">3</text>
<text x="168.4" y="16">4</text>
<text x="210.5" y="16">5</text>
<text x="252.6" y="16">6</text>
<text x="19.1" y="39.3">A</text>
<text x="275.6" y="39.3">A</text>
<text x="19.1" y="82.2">B</text>
<text x="275.6" y="82.2">B</text>
<text x="19.1" y="125">C</text>
<text x="275.6" y="125">C</text>
<text x="19.1" y="167.9">D</text>
<text x="275.6" y="167.9">D</text>
<text x="42" y="191.2">1</text>
<text x="84.1" y="191.2">2</text>
<text x="126.3" y="191.2">3</text>
<text x="168.4" y="191.2">4</text>
<text x="210.5" y="191.2">5</text>
<text x="252.6" y="191.2">6</text>
</g>
<text font-size="4" fill="#800000" x="236.9" y="171.5">AVR-LPC</text>
<g font-size="4">
<text x="8.5" y="200.4">5/11/2010</text>
<text x="24.9" y="200.4">9:42:50 PM I:\MCU\ATMEL\AVR\AVR-LPC\Scheme and Board\v.0.0.0\v.0.0.0.sch (Sheet: 6/7)</text>
</g>
<text font-size="3.4" fill="#800000" x="191.2" y="181.7">By The^Day^Of^DooM</text>
<g font-size="2.8" fill="#808080">
<text x="132.7" y="47.1" transform="rotate(-90 132.7 47.1)">+15V</text>
<text x="160.7" y="47.1" transform="rotate(-90 160.7 47.1)">+15V</text>
<text x="188.6" y="47.1" transform="rotate(-90 188.6 47.1)">+15V</text>
<text x="216.5" y="47.1" transform="rotate(-90 216.5 47.1)">+15V</text>
<text x="247" y="47.1" transform="rotate(-90 247 47.1)">+15V</text>
<text x="136.5" y="51.8">351</text>
<text x="136.5" y="49.6">K601</text>
<text x="164.5" y="51.8">351</text>
<text x="164.5" y="49.6">K602</text>
<text x="192.4" y="51.8">351</text>
<text x="192.4" y="49.6">K603</text>
<text x="220.4" y="51.8">351</text>
<text x="220.4" y="49.6">K604</text>
<text x="250.8" y="51.8">351</text>
<text x="250.8" y="49.6">K605</text>
<text x="33.7" y="57.2" transform="rotate(-90 33.7 57.2)">OUT_PUT[0..9]</text>
<text x="149.8" y="59.8" transform="rotate(-90 149.8 59.8)">K601</text>
<text x="177.7" y="59.8" transform="rotate(-90 177.7 59.8)">K602</text>
<text x="205.6" y="59.8" transform="rotate(-90 205.6 59.8)">K603</text>
<text x="233.6" y="59.8" transform="rotate(-90 233.6 59.8)">K604</text>
<text x="264" y="59.8" transform="rotate(-90 264 59.8)">K605</text>
<text x="50.2" y="65.9">R601</text>
<text x="33.7" y="67.4">OUT_PUT0</text>
<text x="50.2" y="70.7">1K</text>
<text x="61.6" y="67.4">RD0</text>
<text x="76.9" y="69.9">RD3</text>
<text x="76.9" y="67.4">RD4</text>
<text x="112.4" y="69.9">RELAY3</text>
<text x="112.4" y="67.4">RELAY4</text>
<text x="33.7" y="77.6">OUT_PUT1</text>
<text x="50.2" y="76.1">R602</text>
<text x="61.6" y="77.6">RD1</text>
<text x="76.9" y="77.6">RD0</text>
<text x="76.9" y="75">RD1</text>
<text x="76.9" y="72.5">RD2</text>
<text x="112.4" y="77.6">RELAY0</text>
<text x="112.4" y="75">RELAY1</text>
<text x="112.4" y="72.5">RELAY2</text>
<text x="134.8" y="75" transform="rotate(-90 134.8 75)">RELAY0</text>
<text x="142.4" y="75" transform="rotate(-90 142.4 75)">Q0</text>
<text x="152.5" y="75" transform="rotate(-90 152.5 75)">Q1</text>
<text x="163.2" y="75" transform="rotate(-90 163.2 75)">RELAY1</text>
<text x="170.8" y="75" transform="rotate(-90 170.8 75)">Q2</text>
<text x="181" y="75" transform="rotate(-90 181 75)">Q3</text>
<text x="191.2" y="75" transform="rotate(-90 191.2 75)">RELAY2</text>
<text x="198.8" y="75" transform="rotate(-90 198.8 75)">Q4</text>
<text x="208.9" y="75" transform="rotate(-90 208.9 75)">Q5</text>
<text x="219.1" y="75" transform="rotate(-90 219.1 75)">RELAY3</text>
<text x="226.7" y="75" transform="rotate(-90 226.7 75)">Q6</text>
<text x="236.9" y="75" transform="rotate(-90 236.9 75)">Q7</text>
<text x="249.6" y="75" transform="rotate(-90 249.6 75)">RELAY4</text>
<text x="257.2" y="75" transform="rotate(-90 257.2 75)">Q8</text>
<text x="267.3" y="75" transform="rotate(-90 267.3 75)">Q9</text>
<text x="50.2" y="80.9">1K</text>
<text x="33.7" y="87.7">OUT_PUT2</text>
<text x="50.2" y="86.2">R603</text>
<text x="61.6" y="87.7">RD2</text>
<text x="112.4" y="89.5">+15V</text>
<text x="188.6" y="85.2">RELAY[0..4],Q[0..9]</text>
<text x="50.2" y="91">1K</text>
<text x="79.4" y="92.8">GND</text>
<text x="33.7" y="97.9">OUT_PUT3</text>
<text x="50.2" y="101.2">1K</text>
<text x="50.2" y="96.4">R604</text>
<text x="61.6" y="97.9">RD3</text>
<text x="50.2" y="106.5">R605</text>
<text x="33.7" y="108">OUT_PUT4</text>
<text x="50.2" y="111.3">1K</text>
<text x="61.6" y="108">RD4</text>
<text x="76.9" y="110.6" transform="rotate(-90 76.9 110.6)">RD[0..9]</text>
<text x="132.7" y="108" transform="rotate(-90 132.7 108)">+15V</text>
<text x="136.5" y="112.7">351</text>
<text x="136.5" y="110.6">K606</text>
<text x="160.7" y="108" transform="rotate(-90 160.7 108)">+15V</text>
<text x="164.5" y="112.7">351</text>
<text x="164.5" y="110.6">K607</text>
<text x="188.6" y="108" transform="rotate(-90 188.6 108)">+15V</text>
<text x="192.4" y="112.7">351</text>
<text x="192.4" y="110.6">K608</text>
<text x="216.5" y="108" transform="rotate(-90 216.5 108)">+15V</text>
<text x="220.4" y="112.7">351</text>
<text x="220.4" y="110.6">K609</text>
<text x="247" y="108" transform="rotate(-90 247 108)">+15V</text>
<text x="250.8" y="112.7">351</text>
<text x="250.8" y="110.6">K610</text>
<text x="33.7" y="118.2">OUT_PUT5</text>
<text x="49.7" y="116.7">R606</text>
<text x="61.6" y="118.2">RD5</text>
<text x="49.2" y="121.5">1K</text>
<text x="149.8" y="120.7" transform="rotate(-90 149.8 120.7)">K606</text>
<text x="177.7" y="120.7" transform="rotate(-90 177.7 120.7)">K607</text>
<text x="205.6" y="120.7" transform="rotate(-90 205.6 120.7)">K608</text>
<text x="233.6" y="120.7" transform="rotate(-90 233.6 120.7)">K609</text>
<text x="264" y="120.7" transform="rotate(-90 264 120.7)">K610</text>
<text x="33.7" y="128.3">OUT_PUT6</text>
<text x="49.2" y="131.6">1K</text>
<text x="49.7" y="126.8">R607</text>
<text x="61.6" y="128.3">RD6</text>
<text x="76.9" y="130.9">RD8</text>
<text x="76.9" y="128.3">RD9</text>
<text x="112.4" y="130.9">RELAY8</text>
<text x="112.4" y="128.3">RELAY9</text>
<text x="49.7" y="137">R608</text>
<text x="76.9" y="136">RD6</text>
<text x="76.9" y="133.4">RD7</text>
<text x="112.4" y="136">RELAY6</text>
<text x="112.4" y="133.4">RELAY7</text>
<text x="134.8" y="136" transform="rotate(-90 134.8 136)">RELAY5</text>
<text x="142.4" y="136" transform="rotate(-90 142.4 136)">Q10</text>
<text x="152.5" y="136" transform="rotate(-90 152.5 136)">Q11</text>
<text x="163.2" y="136" transform="rotate(-90 163.2 136)">RELAY6</text>
<text x="170.8" y="136" transform="rotate(-90 170.8 136)">Q12</text>
<text x="181" y="136" transform="rotate(-90 181 136)">Q13</text>
<text x="191.2" y="136" transform="rotate(-90 191.2 136)">RELAY7</text>
<text x="198.8" y="136" transform="rotate(-90 198.8 136)">Q14</text>
<text x="208.9" y="136" transform="rotate(-90 208.9 136)">Q15</text>
<text x="219.1" y="136" transform="rotate(-90 219.1 136)">RELAY8</text>
<text x="226.7" y="136" transform="rotate(-90 226.7 136)">Q16</text>
<text x="236.9" y="136" transform="rotate(-90 236.9 136)">Q17</text>
<text x="249.6" y="136" transform="rotate(-90 249.6 136)">RELAY9</text>
<text x="257.2" y="136" transform="rotate(-90 257.2 136)">Q18</text>
<text x="267.3" y="136" transform="rotate(-90 267.3 136)">Q19</text>
<text x="33.7" y="138.5">OUT_PUT7</text>
<text x="49.2" y="141.8">1K</text>
<text x="61.6" y="138.5">RD7</text>
<text x="76.9" y="138.5">RD5</text>
<text x="112.4" y="138.5">RELAY5</text>
<text x="33.7" y="148.7">OUT_PUT8</text>
<text x="49.7" y="147.1">R609</text>
<text x="61.6" y="148.7">RD8</text>
<text x="188.6" y="146.1">RELAY[5..9],Q[10..19]</text>
<text x="49.2" y="152">1K</text>
<text x="79.4" y="153.7">GND</text>
<text x="112.4" y="150.4">+15V</text>
<text x="33.7" y="158.8">OUT_PUT9</text>
<text x="49.7" y="157.3">R610</text>
<text x="61.6" y="158.8">RD9</text>
<text x="49.2" y="162.1">1K</text>
</g>
<g font-size="2.4" fill="#808080">
<text x="134.9" y="51.8" transform="rotate(-90 134.9 51.8)">1</text>
<text x="162.9" y="51.8" transform="rotate(-90 162.9 51.8)">1</text>
<text x="190.8" y="51.8" transform="rotate(-90 190.8 51.8)">1</text>
<text x="218.7" y="51.8" transform="rotate(-90 218.7 51.8)">1</text>
<text x="249.2" y="51.8" transform="rotate(-90 249.2 51.8)">1</text>
<text x="134.9" y="60" transform="rotate(-90 134.9 60)">16</text>
<text x="152.7" y="59.4" transform="rotate(-90 152.7 59.4)">O1</text>
<text x="162.9" y="60" transform="rotate(-90 162.9 60)">16</text>
<text x="180.6" y="59.4" transform="rotate(-90 180.6 59.4)">O1</text>
<text x="190.8" y="60" transform="rotate(-90 190.8 60)">16</text>
<text x="208.6" y="59.4" transform="rotate(-90 208.6 59.4)">O1</text>
<text x="218.7" y="60" transform="rotate(-90 218.7 60)">16</text>
<text x="236.5" y="59.4" transform="rotate(-90 236.5 59.4)">O1</text>
<text x="249.2" y="60" transform="rotate(-90 249.2 60)">16</text>
<text x="267" y="59.4" transform="rotate(-90 267 59.4)">O1</text>
<text x="145" y="62">P1</text>
<text x="173" y="62">P1</text>
<text x="200.9" y="62">P1</text>
<text x="228.8" y="62">P1</text>
<text x="259.3" y="62">P1</text>
<text x="85.5" y="67">1</text>
<text x="85.5" y="69.6">2</text>
<text x="89.4" y="68.2">IN1</text>
<text x="89.4" y="70.7">IN2</text>
<text x="99.3" y="70.7">OUT2</text>
<text x="99.3" y="68.2">OUT1</text>
<text x="107.7" y="69.6">15</text>
<text x="107.7" y="67">16</text>
<text x="152.7" y="67.8" transform="rotate(-90 152.7 67.8)">S1</text>
<text x="180.6" y="67.8" transform="rotate(-90 180.6 67.8)">S1</text>
<text x="208.6" y="67.8" transform="rotate(-90 208.6 67.8)">S1</text>
<text x="236.5" y="67.8" transform="rotate(-90 236.5 67.8)">S1</text>
<text x="267" y="67.8" transform="rotate(-90 267 67.8)">S1</text>
<text x="85.5" y="72.1">3</text>
<text x="85.5" y="74.7">4</text>
<text x="85.5" y="77.2">5</text>
<text x="89.4" y="73.2">IN3</text>
<text x="89.4" y="75.8">IN4</text>
<text x="99.3" y="75.8">OUT4</text>
<text x="99.3" y="73.2">OUT3</text>
<text x="107.7" y="77.2">12</text>
<text x="107.7" y="74.7">13</text>
<text x="107.7" y="72.1">14</text>
<text x="85.5" y="79.7">6</text>
<text x="85.5" y="82.3">7</text>
<text x="89.4" y="78.3">IN5</text>
<text x="89.4" y="80.9">IN6</text>
<text x="89.4" y="83.4">IN7</text>
<text x="99.3" y="83.4">OUT7</text>
<text x="99.3" y="80.9">OUT6</text>
<text x="99.3" y="78.3">OUT5</text>
<text x="107.7" y="82.3">10</text>
<text x="107.7" y="79.7">11</text>
<text x="85.5" y="84.8">8</text>
<text x="89.4" y="85.9">GND</text>
<text x="98.2" y="85.9">DIODE</text>
<text x="107.7" y="84.8">9</text>
<text x="134.9" y="112.8" transform="rotate(-90 134.9 112.8)">1</text>
<text x="162.9" y="112.8" transform="rotate(-90 162.9 112.8)">1</text>
<text x="190.8" y="112.8" transform="rotate(-90 190.8 112.8)">1</text>
<text x="218.7" y="112.8" transform="rotate(-90 218.7 112.8)">1</text>
<text x="249.2" y="112.8" transform="rotate(-90 249.2 112.8)">1</text>
<text x="134.9" y="120.9" transform="rotate(-90 134.9 120.9)">16</text>
<text x="145" y="122.9">P1</text>
<text x="152.7" y="120.4" transform="rotate(-90 152.7 120.4)">O1</text>
<text x="162.9" y="120.9" transform="rotate(-90 162.9 120.9)">16</text>
<text x="173" y="122.9">P1</text>
<text x="180.6" y="120.4" transform="rotate(-90 180.6 120.4)">O1</text>
<text x="190.8" y="120.9" transform="rotate(-90 190.8 120.9)">16</text>
<text x="200.9" y="122.9">P1</text>
<text x="208.6" y="120.4" transform="rotate(-90 208.6 120.4)">O1</text>
<text x="218.7" y="120.9" transform="rotate(-90 218.7 120.9)">16</text>
<text x="228.8" y="122.9">P1</text>
<text x="236.5" y="120.4" transform="rotate(-90 236.5 120.4)">O1</text>
<text x="249.2" y="120.9" transform="rotate(-90 249.2 120.9)">16</text>
<text x="259.3" y="122.9">P1</text>
<text x="267" y="120.4" transform="rotate(-90 267 120.4)">O1</text>
<text x="85.5" y="128">1</text>
<text x="85.5" y="130.5">2</text>
<text x="89.4" y="129.1">IN1</text>
<text x="89.4" y="131.6">IN2</text>
<text x="99.3" y="131.6">OUT2</text>
<text x="99.3" y="129.1">OUT1</text>
<text x="107.7" y="130.5">15</text>
<text x="107.7" y="128">16</text>
<text x="152.7" y="128.8" transform="rotate(-90 152.7 128.8)">S1</text>
<text x="180.6" y="128.8" transform="rotate(-90 180.6 128.8)">S1</text>
<text x="208.6" y="128.8" transform="rotate(-90 208.6 128.8)">S1</text>
<text x="236.5" y="128.8" transform="rotate(-90 236.5 128.8)">S1</text>
<text x="267" y="128.8" transform="rotate(-90 267 128.8)">S1</text>
<text x="85.5" y="133.1">3</text>
<text x="85.5" y="135.6">4</text>
<text x="89.4" y="134.2">IN3</text>
<text x="89.4" y="136.7">IN4</text>
<text x="99.3" y="136.7">OUT4</text>
<text x="99.3" y="134.2">OUT3</text>
<text x="107.7" y="135.6">13</text>
<text x="107.7" y="133.1">14</text>
<text x="85.5" y="138.1">5</text>
<text x="85.5" y="140.7">6</text>
<text x="85.5" y="143.2">7</text>
<text x="89.4" y="139.3">IN5</text>
<text x="89.4" y="141.8">IN6</text>
<text x="99.3" y="141.8">OUT6</text>
<text x="99.3" y="139.3">OUT5</text>
<text x="107.7" y="143.2">10</text>
<text x="107.7" y="140.7">11</text>
<text x="107.7" y="138.1">12</text>
<text x="85.5" y="145.8">8</text>
<text x="89.4" y="144.3">IN7</text>
<text x="89.4" y="146.9">GND</text>
<text x="98.2" y="146.9">DIODE</text>
<text x="99.3" y="144.3">OUT7</text>
<text x="107.7" y="145.8">9</text>
</g>
<g font-size="2" fill="#808080">
<text x="89.6" y="63.8">IC601</text>
<text x="89.6" y="90.3">ULN2003A</text>
<text x="89.6" y="124.8">IC602</text>
<text x="89.6" y="151.2">ULN2003A</text>
</g>
</svg>
